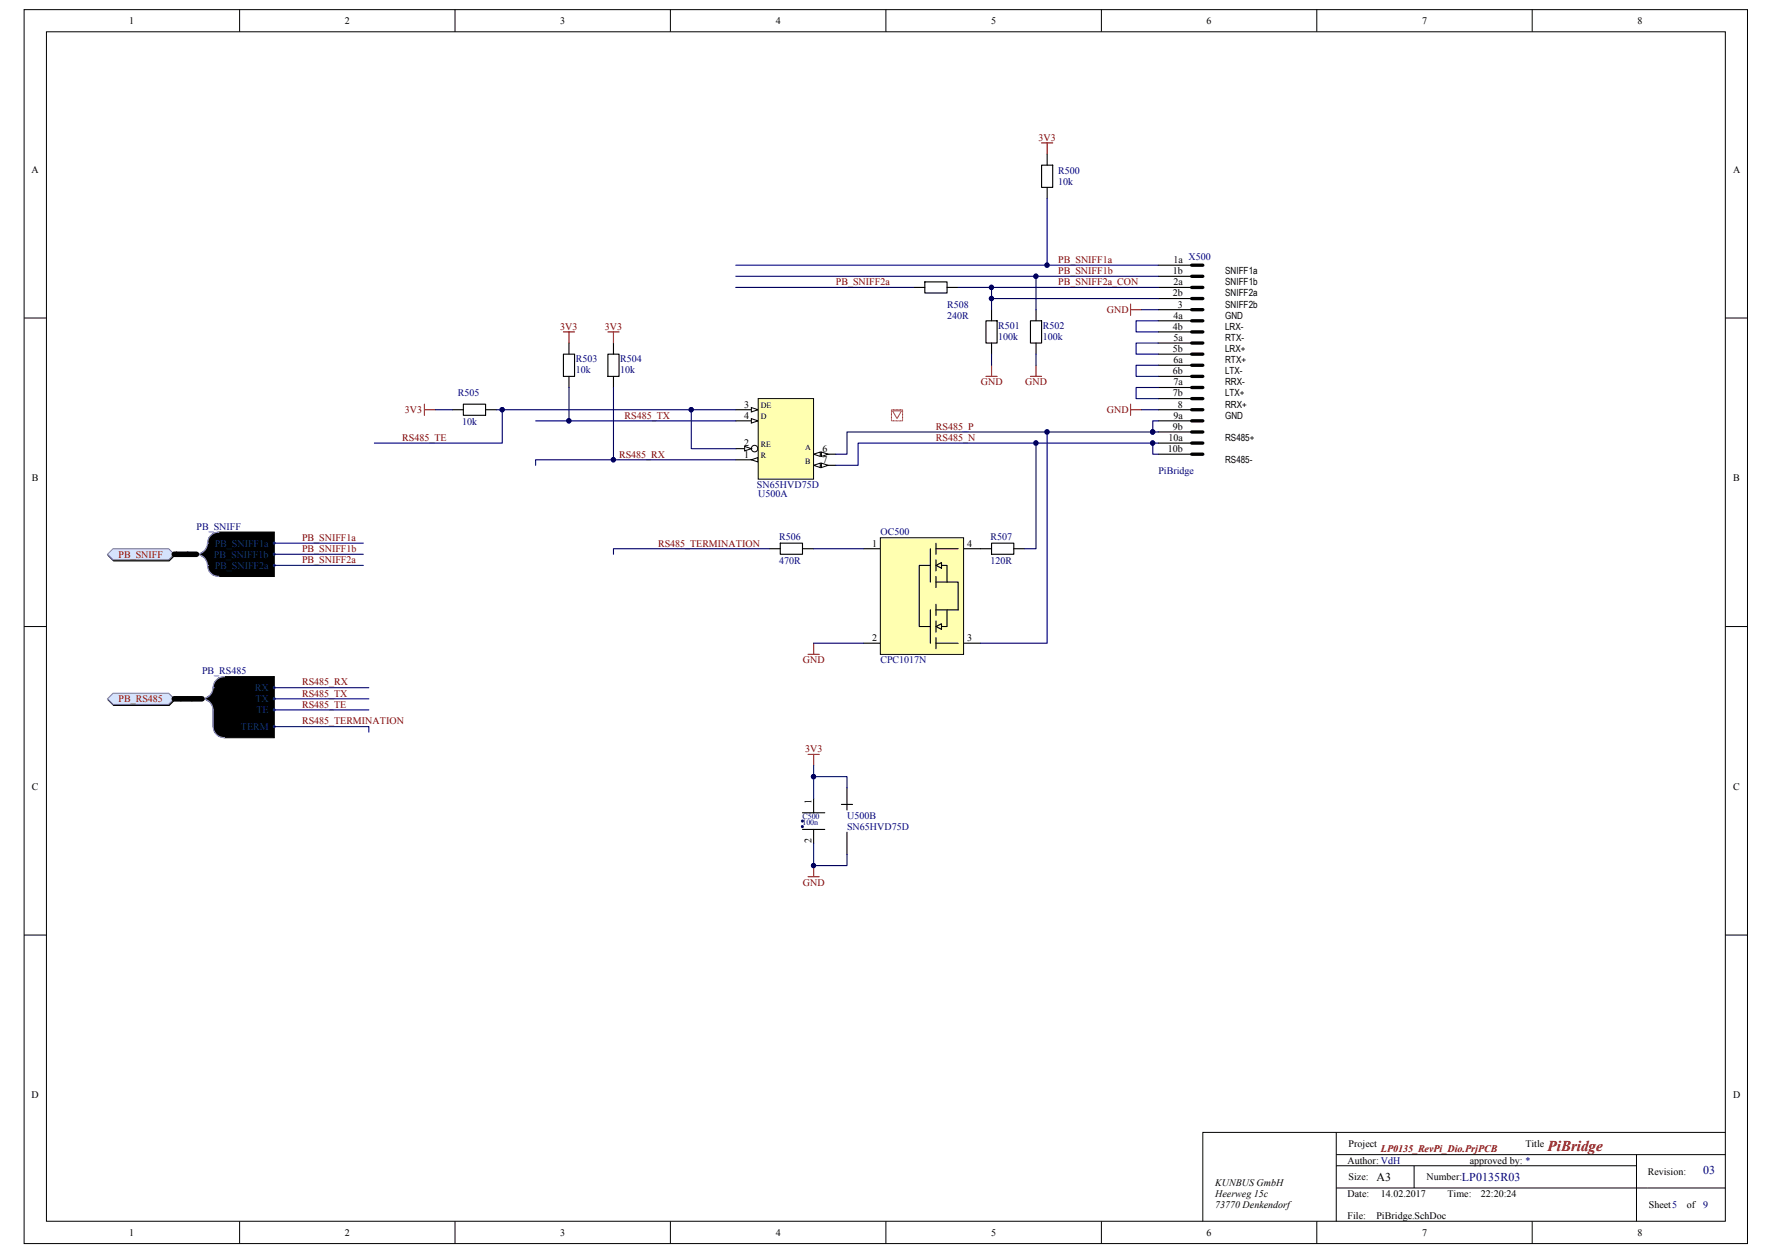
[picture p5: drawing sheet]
<svg xmlns="http://www.w3.org/2000/svg" width="420mm" height="297mm" viewBox="0 0 420 297" stroke-linecap="round" stroke-linejoin="round" font-family="sans-serif">
<g fill="none" stroke="#000" stroke-width=".24">
<path d="M5.7 2.3h408.5v292.5h-408.5zM11 7.5h397.9v282h-397.9zM56.8 2.3v5.2M107.8 2.3v5.2M158.9 2.3v5.2M210 2.3v5.2M261.1 2.3v5.2M312.1 2.3v5.2M363.2 2.3v5.2M5.7 75.4h5.3M409 75.4h5.2M5.7 148.5h5.3"/>
<path d="M409 148.5h5.2M5.7 221.6h5.3M409 221.6h5.2M316.7 268.4v21.1M316.7 273.7h92.3M316.7 276.3h71.2M335.2 276.3v5.3M387.9 273.7v15.8M409 268.4h-123.9v21.1M56.8 289.5v5.3M107.8 289.5v5.3M158.9 289.5v5.3"/>
<path d="M210 289.5v5.3M261.1 289.5v5.3M312.1 289.5v5.3M316.7 281.6h92.3M363.2 289.5v5.3"/>
</g>
<g fill="none" stroke="#000" stroke-width=".26">
<path d="M133.5 83.9h2.7v5.3h-2.7zM134.9 81.3v2.6M134.9 89.2v2.7M144.1 83.9h2.6v5.3h-2.6zM145.4 81.3v2.6M145.4 89.2v2.7M190.2 192.7h5.3M190.2 196.6h5.3M192.8 189.4v3.3M192.8 196.6v3.3M199.4 190.7h2.7M200.8 186.7v5.3"/>
<path d="M200.8 197.3v5.2"/>
</g>
<g fill="#000080" stroke="#000080" stroke-width=".24">
<circle cx="190.2" cy="194.6" r=".24"/>
<circle cx="190.2" cy="195.9" r=".24"/>
<circle cx="192.8" cy="205.2" r=".5"/>
</g>
<path d="M133.5 78.7h2.7M134.9 78.7v2.6M144.1 78.7h2.6M145.4 78.7v2.6M244.2 89.2h2.7M245.6 86.6v2.6M191.5 178.8h2.7M192.8 178.8v2.7M191.5 207.8h2.7M192.8 205.2v2.6" fill="none" stroke="#800000" stroke-width=".26"/>
<path d="M25.6 165.9l1.3-1.3h13.2l1.3 1.3-1.3 1.3h-13.2z" fill-rule="evenodd" fill="#000" stroke="#000" stroke-width=".24"/>
<path d="M25.5 165.6l1.3-1.3h13.2l1.3 1.3-1.3 1.4h-13.2z" fill-rule="evenodd" fill="#d5e4ff" stroke="#71809b" stroke-width=".24"/>
<g fill="#000" stroke="#000" stroke-width=".24">
<path d="M25.6 131.6l1.3-1.3h13.2l1.3 1.3-1.3 1.4h-13.2z" fill-rule="evenodd"/>
<path d="M51.8 160.7l1.4-.3h11.8v14.5h-11.8l-1.4-.4-.9-1-.4-1.3v-4.6l-.6-1.1-1.4-.9 1.4-.8 .6-1.1 .4-2z" fill-rule="evenodd"/>
</g>
<path d="M50.5 163a2.65 2.65 0 0 1-2.6 2.6 2.62 2.62 0 0 1 2.6 2.7M50.5 168.3v3.9a2.62 2.62 0 0 0 2.7 2.6M50.5 163h.1M53.2 160.4a2.61 2.61 0 0 0-2.7 2.6" fill="none" stroke="#8f9ec9" stroke-width=".26"/>
<g fill="#003a70" stroke="#003a70" stroke-width=".24">
<circle cx="65" cy="163" r=".24"/>
<circle cx="65" cy="165.6" r=".24"/>
<circle cx="65" cy="172.2" r=".24"/>
<circle cx="65" cy="168.3" r=".24"/>
</g>
<path d="M25.5 131.4l1.3-1.3h13.2l1.3 1.3-1.3 1.3h-13.2z" fill-rule="evenodd" fill="#d5e4ff" stroke="#71809b" stroke-width=".24"/>
<path d="M50.5 126.4l1.3-.3h13.2v10.6h-13.2a2.74 2.74 0 0 1-2.6-3.3l-.7-1.2-1.3-.8 1.3-.9 .7-1.1 .3-2z" fill-rule="evenodd" fill="#000" stroke="#000" stroke-width=".24"/>
<path d="M46.6 131.4a2.61 2.61 0 0 1 2.6 2.6M49.2 128.7a2.61 2.61 0 0 1-2.6 2.7M49.2 134a2.61 2.61 0 0 0 2.7 2.6h-.1M49.2 128.7h.1M49.2 134h.1M51.8 126.1h.1a2.61 2.61 0 0 0-2.7 2.6" fill="none" stroke="#8f9ec9" stroke-width=".26"/>
<g fill="#003a70" stroke="#003a70" stroke-width=".24">
<circle cx="65" cy="134" r=".24"/>
<circle cx="65" cy="131.4" r=".24"/>
<circle cx="65" cy="128.7" r=".24"/>
</g>
<g fill="none" stroke="#000" stroke-width=".26">
<path d="M274.6 62.9h7.9M274.6 65.5h7.9M274.6 68.1h7.9M274.6 70.8h7.9M274.6 73.4h7.9M274.6 76h7.9M274.6 78.7h7.9M174.4 97.1h5.3M274.6 81.3h7.9M274.6 83.9h7.9M274.6 86.6h7.9M274.6 89.2h7.9"/>
<path d="M274.6 91.9h7.9M274.6 94.5h7.9M274.6 97.1h7.9M274.6 99.8h7.9M274.6 102.4h7.9M274.6 105h7.9M274.6 107.7h7.9"/>
</g>
<g fill="none" stroke="#000" stroke-width=".79">
<path d="M282.5 62.9h2.6M282.5 65.5h2.6M282.5 68.1h2.6M282.5 70.8h2.6M282.5 73.4h2.6M282.5 76h2.6M282.5 78.7h2.6M282.5 81.3h2.6M282.5 83.9h2.6M282.5 86.6h2.6M282.5 89.2h2.6M282.5 91.9h2.6"/>
<path d="M282.5 94.5h2.6M282.5 97.1h2.6M282.5 99.8h2.6M282.5 102.4h2.6M282.5 105h2.6M282.5 107.7h2.6"/>
</g>
<path d="M268 72.1v2.6M268 73.4h2.6M268 95.8v2.6M268 97.1h2.6" fill="none" stroke="#800000" stroke-width=".26"/>
<path d="M178.1 96.6l1.6 .5-1.6 .5z" fill="#fffcf8" stroke="#000" stroke-width=".24"/>
<path d="M174.4 99.8h5.3" fill="none" stroke="#000" stroke-width=".26"/>
<path d="M178.1 99.2l1.6 .6-1.6 .5z" fill="#fffcf8" stroke="#000" stroke-width=".24"/>
<path d="M174.4 106.3h5.3" fill="none" stroke="#000" stroke-width=".26"/>
<g fill="#fffcf8" stroke="#000" stroke-width=".24">
<path d="M176.5 105.8l1.6 .5-1.6 .6z"/>
<circle cx="178.8" cy="106.3" r=".77"/>
</g>
<path d="M174.4 109h5.3" fill="none" stroke="#000" stroke-width=".26"/>
<path d="M178.1 109l1.6-.5v1z" fill="#fffcf8" stroke="#000" stroke-width=".24"/>
<path d="M192.8 107.7h5.3" fill="none" stroke="#000" stroke-width=".26"/>
<g fill="#fffcf8" stroke="#000" stroke-width=".24">
<path d="M192.8 107.7l1.6-.6v1.1z"/>
<path d="M194.7 107.1l1.6 .6-1.6 .5z"/>
</g>
<path d="M192.8 110.3h5.3" fill="none" stroke="#000" stroke-width=".26"/>
<g fill="#fffcf8" stroke="#000" stroke-width=".24">
<path d="M192.8 110.3l1.6-.5v1z"/>
<path d="M194.7 109.8l1.6 .5-1.6 .5z"/>
</g>
<g fill="none" stroke="#000" stroke-width=".26">
<path d="M179.7 97.1h3.9v2M179.7 99.8h2.6M182.3 98.4l2.6 1.4-2.6 1.3zM184.9 97.8v3.9M184.9 99.1h5.3v8.6M179.7 106.3h3.9M179.7 109h2.6M182.3 109l2.6-2.7v5.3zM184.9 107.7h7.9M186.3 110.3h6.5M186.3 101.1h2.6v5.9a.65 .65 0 0 0-.7 .7 .65 .65 0 0 0 .7 .6v2"/>
<circle cx="183.6" cy="107" r=".38"/>
<circle cx="185.6" cy="101" r=".57"/>
<circle cx="185.6" cy="110.3" r=".57"/>
</g>
<g fill="#000" stroke="#fff" stroke-width=".24">
<circle cx="188.9" cy="110.3" r=".63"/>
<circle cx="190.2" cy="107.7" r=".63"/>
</g>
<path d="M179.7 94.5h13.1v19.1h-13.1z" fill="#ffffb0"/>
<path d="M179.7 94.5h13.1v19.1h-13.1z" fill="none" stroke="#000" stroke-width=".24"/>
<g fill="none" stroke="#000" stroke-width=".26">
<path d="M246.9 39.1h2.6v5.3h-2.6zM248.2 36.5v2.6M248.2 44.4v2.7M233.7 76h2.6v5.3h-2.6zM235 73.4v2.6M235 81.3v2.6M182.3 130.1h2.6M184.9 128.7h5.3v2.7h-5.3zM190.2 130.1h2.6M204.7 130.1h7.9v10.5h1.3l-1.3 2.6-1.3-2.6h1.3M227.1 130.1h7.9M235 128.7h5.3v2.7h-5.3z"/>
<path d="M240.3 130.1h2.6M211.3 143.2h2.6M212.6 143.2v9.3h-7.9M216.6 141.3l.6 .6h-2M217.2 141.9l-.6 .7M227.1 152.5h5.3"/>
</g>
<path d="M246.9 33.9h2.6M248.2 33.9v2.6M233.7 89.2h2.6M235 86.6v2.6M191.5 155.1h2.7M192.8 152.5v2.6" fill="none" stroke="#800000" stroke-width=".26"/>
<path d="M208.7 127.5h19.7v27.6h-19.7z" fill="#ffffb0"/>
<path d="M208.7 127.5h19.7v27.6h-19.7z" fill="none" stroke="#000" stroke-width=".24"/>
<g fill="none" stroke="#000" stroke-width=".26">
<path d="M216.6 68.1h2.6M219.2 66.8h5.3v2.7h-5.3zM224.5 68.1h2.6M244.2 76h2.7v5.3h-2.7zM245.6 73.4v2.6M107.2 97.1h2.6M109.8 95.8h5.3v2.6h-5.3zM115.1 97.1h2.6M245.6 81.3v2.6M41.3 131.4h5.3M220.5 134h-2.6v14.5h2.6M220.5 130.1v7.9"/>
<path d="M221.8 138h5.3v6.6h-5.3M221.8 128.7v2.7M221.8 132.7v2.6M221.8 136.7v2.6M221.8 130.1h5.3M221.8 134l1.4-.6v1.3zM223.2 134h1.3v4M220.5 144.6v7.9M221.8 143.2v2.7M221.8 147.2v2.6M221.8 151.1v2.7M221.8 152.5h5.3"/>
<path d="M221.8 148.5l1.4-.6v1.3zM224.5 144.6v3.9h-1.3M41.3 165.6h6.6"/>
</g>
<path d="M100.6 95.8v2.6M100.6 97.1h2.6" fill="none" stroke="#800000" stroke-width=".26"/>
<g fill="none" stroke="#000080" stroke-width=".26">
<path d="M248.2 47.1v15.8M174.4 65.5h100.2M174.4 62.9h100.2M174.4 68.1h42.2M227.1 68.1h47.5M235 68.1v2.7M245.6 65.5v7.9M270.6 73.4h4M274.6 70.8h-39.6v2.6M274.6 76h-5.3v2.7h5.3M103.2 97.1h4M117.7 97.1h1.3"/>
<path d="M127 99.8h47.4M134.9 91.9v7.9M145.4 91.9v17.1h29M163.9 97.1v9.2h10.5M174.4 97.1h-55.4v7.9h-30.3M235 83.9v2.7M245.6 83.9v2.7M270.6 97.1h4M274.6 99.8h-1.4v2.6M274.6 81.3h-5.3v2.6h5.3M274.6 86.6h-5.3v2.6h5.3M274.6 91.9h-5.3v2.6h5.3"/>
<path d="M145.4 109h-18.4v1.3M245.6 105v25.1h-2.7M248.2 102.4v50.1h-15.8M273.2 105v2.7h1.4M273.2 102.4h1.4M273.2 102.4h-72.4v5.3h-2.7M274.6 105h-71.2v5.3h-5.3M65 128.7h21.1M65 131.4h21.1M65 134h21.1M182.3 130.1h-36.9v1.3M192.8 130.1h11.9"/>
<path d="M192.8 152.5h11.9M65 172.2h22.4v1.3M65 165.6h22.4M65 163h22.4M65 168.3h22.4M192.8 181.5v7.9M192.8 184.1h8v2.6M192.8 199.9v5.3h8v-2.7"/>
</g>
<g fill="#000080" stroke="#000080" stroke-width=".24">
<circle cx="192.8" cy="184.1" r=".5"/>
<circle cx="134.8" cy="99.7" r=".51"/>
<circle cx="245.5" cy="105" r=".51"/>
<circle cx="273.2" cy="105" r=".51"/>
<circle cx="273.2" cy="102.4" r=".51"/>
<circle cx="248.2" cy="102.4" r=".51"/>
<circle cx="248.2" cy="62.9" r=".51"/>
<circle cx="163.8" cy="97.1" r=".51"/>
<circle cx="119" cy="97.1" r=".51"/>
<circle cx="235" cy="70.8" r=".51"/>
<circle cx="192.8" cy="205.2" r=".5"/>
<circle cx="245.5" cy="65.5" r=".51"/>
<circle cx="235" cy="68.1" r=".51"/>
<circle cx="145.4" cy="109" r=".51"/>
</g>
<path d="M41.3 131.4h5.3M41.3 165.6h6.6" fill="none" stroke="#000" stroke-width="1.3"/>
<path d="M41.8 130.9l1.1 .9M44.5 130.9l1 .9M41.8 165.2l1.1 .9M44.5 165.2l1 .9" fill="none" stroke="#000" stroke-width=".4"/>
<path d="M211.3 99.8v-2.7M211.3 97.1h2.6M213.9 97.1v2.7M213.9 99.8h-2.6" fill="none" stroke="#fff" stroke-width=".24" stroke-dasharray=".3 .1" stroke-linecap="butt"/>
<path d="M211.3 99.8v-2.7M211.3 97.1h2.6M213.9 97.1v2.7M213.9 99.8h-2.6" fill="none" stroke="#f00" stroke-width=".24" stroke-dasharray=".3 .1" stroke-linecap="butt"/>
<path d="M211.6 97.4h2.1l-1.1 1.8z" fill="none" stroke="#f33" stroke-width=".24"/>
<path d="M290.4 62.9h15.8v50h-15.8z" fill="#fff"/>
<path d="M290.4 62.9h15.8v50h-15.8z" fill="none" stroke="#fff" stroke-width=".24"/>
<text font-size="3.6" fill="#800000" x="366.8" y="272.9">PiBridge</text>
<text font-size="2.8" x="326.2" y="279.9">A3</text>
<g font-size="2.8" fill="#000080">
<text x="346.5" y="279.9">LP0135R03</text>
<text x="403.7" y="278.3">03</text>
</g>
<g font-size="2.4">
<text x="30.7" y="5.7">1</text>
<text x="81.7" y="5.7">2</text>
<text x="132.8" y="5.7">3</text>
<text x="183.9" y="5.7">4</text>
<text x="234.9" y="5.7">5</text>
<text x="286" y="5.7">6</text>
<text x="337.1" y="5.7">7</text>
<text x="388.1" y="5.7">8</text>
<text x="7.5" y="40.9">A</text>
<text x="410.8" y="40.9">A</text>
<text x="278" y="65">1b</text>
<text x="278.1" y="62.4">1a</text>
<text x="278" y="70.3">2b</text>
<text x="278.1" y="67.6">2a</text>
<text x="278.1" y="75.5">4a</text>
<text x="279.2" y="72.9">3</text>
<text x="278" y="78.1">4b</text>
<text x="278" y="83.4">5b</text>
<text x="278.1" y="80.8">5a</text>
<text x="278" y="88.7">6b</text>
<text x="278.1" y="86.1">6a</text>
<text x="278" y="94">7b</text>
<text x="278.1" y="91.4">7a</text>
<text x="176.4" y="96.6">3</text>
<text x="176.4" y="99.2">4</text>
<text x="278" y="101.9">9b</text>
<text x="278.1" y="99.2">9a</text>
<text x="279.2" y="96.6">8</text>
<text x="176.4" y="105.8">2</text>
<text x="195" y="107.1">6</text>
<text x="276.8" y="107.1">10b</text>
<text x="276.9" y="104.5">10a</text>
<text x="176.4" y="108.5">1</text>
<text x="195" y="109.8">7</text>
<text x="7.6" y="114">B</text>
<text x="410.8" y="114">B</text>
<text x="206.7" y="129.5">1</text>
<text x="229.3" y="129.5">4</text>
<text x="206.7" y="151.9">2</text>
<text x="229.3" y="151.9">3</text>
<text x="7.6" y="187.2">C</text>
<text x="192.3" y="190.5" transform="rotate(-90 192.3 190.5)">1</text>
<text x="410.8" y="187.2">C</text>
<text x="192.3" y="199.9" transform="rotate(-90 192.3 199.9)">2</text>
<text x="7.5" y="260.3">D</text>
<text x="410.8" y="260.3">D</text>
<text x="319.4" y="275.8">Author: VdH</text>
<text x="319.6" y="271.9">Project</text>
<text x="348.4" y="275.8">approved by: *</text>
<text x="361.6" y="271.9">Title</text>
<text x="288" y="281.1">KUNBUS GmbH</text>
<text x="319.6" y="279.7">Size:</text>
<text x="338.1" y="279.7">Number:</text>
<text x="390.6" y="278.4">Revision:</text>
<text x="288" y="286.3">73770 Denkendorf</text>
<text x="319.4" y="283.7">Date:</text>
<text x="327.3" y="283.7">14.02.2017</text>
<text x="343.1" y="283.7">Time:</text>
<text x="351" y="283.7">22:20:24</text>
<text x="390.8" y="286.3">Sheet5</text>
<text x="399.8" y="286.3">of</text>
<text x="30.7" y="292.9">1</text>
<text x="81.7" y="292.9">2</text>
<text x="132.8" y="292.9">3</text>
<text x="183.9" y="292.9">4</text>
<text x="234.9" y="292.9">5</text>
<text x="286" y="292.9">6</text>
<text x="319.4" y="289">File:</text>
<text x="326.2" y="289">PiBridge.SchDoc</text>
<text x="337.1" y="292.9">7</text>
<text x="388.1" y="292.9">8</text>
</g>
<g font-size="2.4" fill="#800000">
<text x="246.1" y="33.4">3V3</text>
<text x="250.8" y="62.4">PB_SNIFF1a</text>
<text x="250.8" y="65">PB_SNIFF1b</text>
<text x="198.1" y="67.6">PB_SNIFF2a</text>
<text x="250.8" y="67.6">PB_SNIFF2a_CON</text>
<text x="262.3" y="74.2">GND</text>
<text x="132.8" y="78.1">3V3</text>
<text x="143.3" y="78.1">3V3</text>
<text x="232.5" y="91.4">GND</text>
<text x="243" y="91.4">GND</text>
<text x="96" y="97.9">3V3</text>
<text x="148" y="99.2">RS485_TX</text>
<text x="221.8" y="101.9">RS485_P</text>
<text x="262.3" y="97.9">GND</text>
<text x="95.3" y="104.5">RS485_TE</text>
<text x="221.8" y="104.5">RS485_N</text>
<text x="146.7" y="108.5">RS485_RX</text>
<text x="71.6" y="128.2">PB_SNIFF1a</text>
<text x="71.6" y="130.9">PB_SNIFF1b</text>
<text x="156" y="129.5">RS485_TERMINATION</text>
<text x="28.1" y="132.2">PB_SNIFF</text>
<text x="71.6" y="133.5">PB_SNIFF2a</text>
<text x="190.3" y="157.2">GND</text>
<text x="28.1" y="166.5">PB_RS485</text>
<text x="71.6" y="162.5">RS485_RX</text>
<text x="71.6" y="165.1">RS485_TX</text>
<text x="71.6" y="167.8">RS485_TE</text>
<text x="71.6" y="171.7">RS485_TERMINATION</text>
<text x="190.8" y="178.3">3V3</text>
<text x="190.3" y="209.9">GND</text>
<text x="327.3" y="273.2">LP0135_RevPi_Dio.PrjPCB</text>
</g>
<g font-size="2.4" fill="#000080">
<text x="250.8" y="41.3">R500</text>
<text x="250.8" y="43.9">10k</text>
<text x="281.7" y="61.6">X500</text>
<text x="224.5" y="72.9">R508</text>
<text x="224.5" y="75.5">240R</text>
<text x="236.6" y="77.9">R501</text>
<text x="247.2" y="77.9">R502</text>
<text x="236.6" y="80.5">100k</text>
<text x="247.2" y="80.5">100k</text>
<text x="136.4" y="85.8">R503</text>
<text x="136.4" y="88.4">10k</text>
<text x="147" y="85.8">R504</text>
<text x="147" y="88.4">10k</text>
<text x="108.5" y="94">R505</text>
<text x="109.6" y="100.8">10k</text>
<text x="274.5" y="112.4">PiBridge</text>
<text x="179.4" y="115.7">SN65HVD75D</text>
<text x="179.7" y="117.7">U500A</text>
<text x="46.6" y="125.6">PB_SNIFF</text>
<text x="184.7" y="128">R506</text>
<text x="208.7" y="126.9">OC500</text>
<text x="234.8" y="128">R507</text>
<text x="184.7" y="133.8">470R</text>
<text x="234.8" y="133.8">120R</text>
<text x="47.9" y="159.8">PB_RS485</text>
<text x="208.7" y="157.2">CPC1017N</text>
<text x="200.8" y="194.1">U500B</text>
<text x="200.8" y="196.8">SN65HVD75D</text>
<text x="403.7" y="286.3">9</text>
</g>
<g font-size="2.4" fill="#003a70">
<text x="50.9" y="129.5">PB_SNIFF1a</text>
<text x="50.7" y="132.2">PB_SNIFF1b</text>
<text x="50.9" y="134.8">PB_SNIFF2a</text>
<text x="60.4" y="163.8">RX</text>
<text x="60.5" y="166.5">TX</text>
<text x="57.1" y="173">TERM</text>
<text x="60.8" y="169.1">TE</text>
</g>
<text font-size="2.4" fill="#080d02" x="288" y="283.7">Heerweg 15c</text>
<g font-size="2.3">
<text x="290.4" y="65">SNIFF1a</text>
<text x="290.4" y="67.6">SNIFF1b</text>
<text x="290.4" y="70.3">SNIFF2a</text>
<text x="290.4" y="72.9">SNIFF2b</text>
<text x="290.4" y="75.6">GND</text>
<text x="290.4" y="78.2">LRX-</text>
<text x="290.4" y="80.8">RTX-</text>
<text x="290.4" y="83.4">LRX+</text>
<text x="290.4" y="86.1">RTX+</text>
<text x="290.4" y="88.7">LTX-</text>
<text x="290.4" y="91.4">RRX-</text>
<text x="290.4" y="94">LTX+</text>
<text x="290.4" y="96.6">RRX+</text>
<text x="290.4" y="99.3">GND</text>
<text x="290.4" y="104.5">RS485+</text>
<text x="290.4" y="109.8">RS485-</text>
</g>
<g font-size="1.9">
<text x="180.3" y="99.4">D</text>
<text x="180.3" y="96.7">DE</text>
<text x="180.3" y="105.9">RE</text>
<text x="190.9" y="106.6">A</text>
<text x="180.3" y="108.6">R</text>
<text x="190.9" y="109.9">B</text>
</g>
<g font-size="1.9" fill="#000080">
<text x="190.2" y="194.2">C500</text>
<text x="190.2" y="195.5">100n</text>
</g>
</svg>
